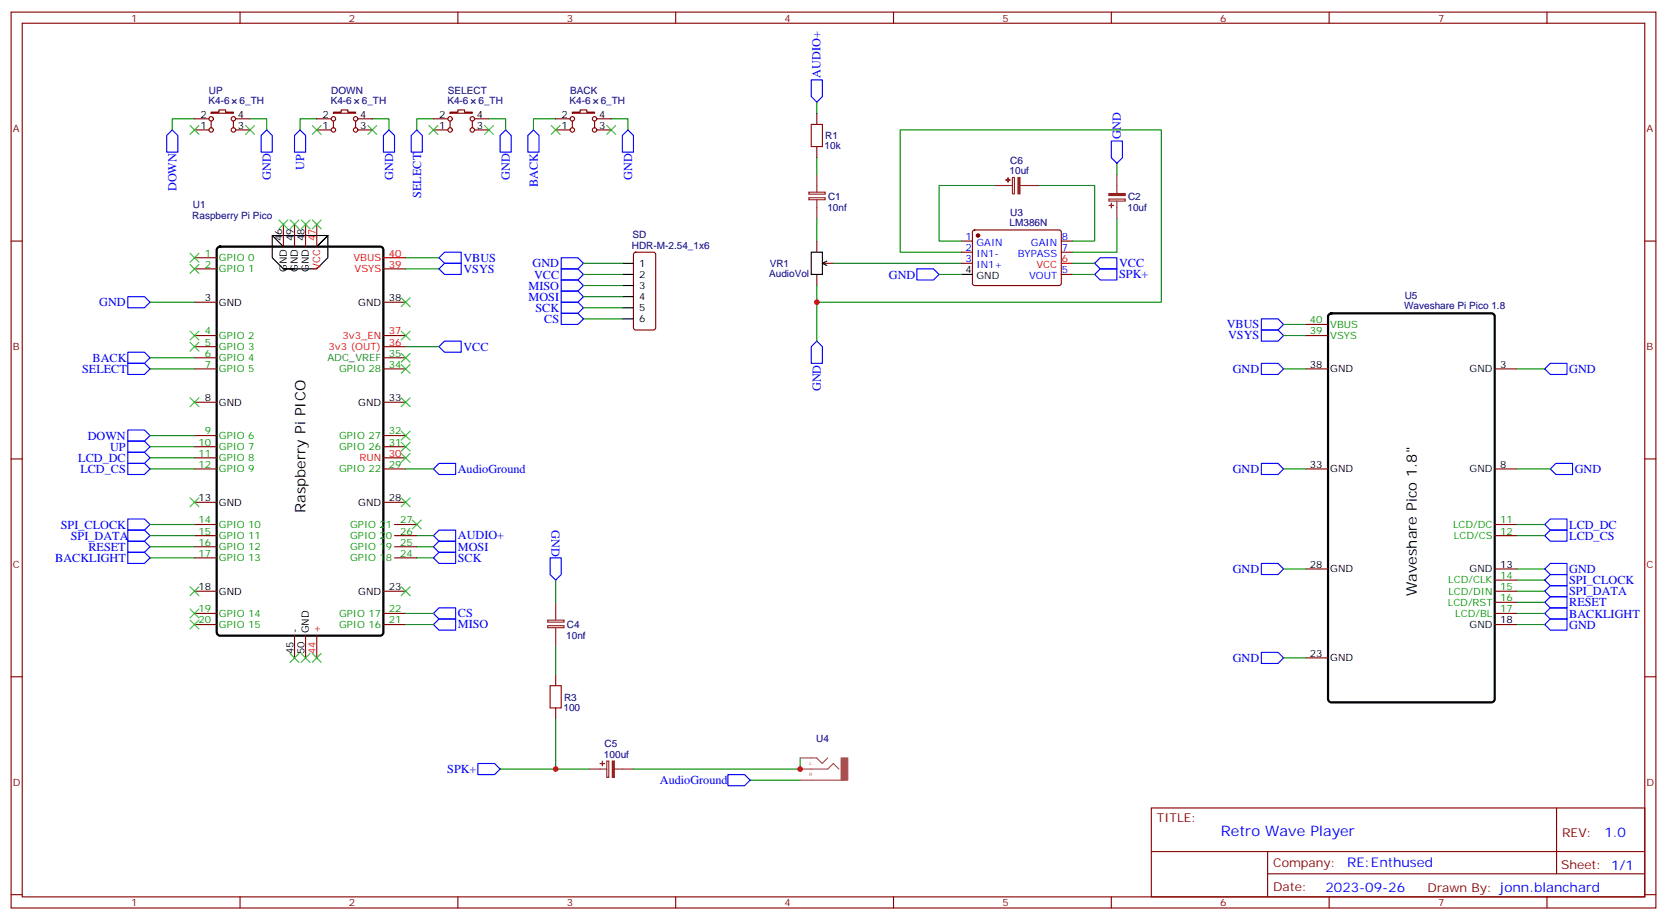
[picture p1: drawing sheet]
<svg xmlns="http://www.w3.org/2000/svg" width="529mm" height="292mm" viewBox="0 0 529 292" stroke-linecap="round" stroke-linejoin="round" font-family="sans-serif">
<g fill="none" stroke="#870000" stroke-width=".35">
<path d="M3.5 3.8h522.1v284.4h-522.1zM7.1 7.4h515v277.3h-515zM76.2 3.8v3.6M145.3 3.8v3.6M214.5 3.8v3.6M283.6 3.8v3.6M352.8 3.8v3.6M421.9 3.8v3.6M491.1 3.8v3.6M61.7 37.7h4.6M67 35.6h2.5v-.7h2.1v.7h2.5v.3h-7.1zM67 38.4v2.1"/>
<path d="M74.1 38.4v2.1M74.8 37.7h4.6M100.5 37.7h4.6M105.8 35.6h2.5v-.7h2.1v.7h2.5v.3h-7.1zM105.8 38.4v2.1M112.9 38.4v2.1M113.6 37.7h4.6M137.6 37.7h4.6M142.9 35.6h2.4v-.7h2.2v.7h2.4v.3h-7zM142.9 38.4v2.1M149.9 38.4v2.1M150.6 37.7h4.6"/>
<path d="M176.4 37.7h4.6M181.7 35.6h2.4v-.7h2.2v.7h2.4v.3h-7zM181.7 38.4v2.1M188.7 38.4v2.1M189.4 37.7h4.6M259.3 35.9v3.6M61.7 41.2h4.6M74.8 41.2h4.6M100.5 41.2h4.6M113.6 41.2h4.6M137.6 41.2h4.6M150.6 41.2h4.6"/>
<path d="M176.4 41.2h4.6M189.4 41.2h4.6M259.3 46.5v3.6M3.5 76.5h3.6M90 71.2v7.1M93.5 71.2v7.1M97 71.2v7.1M100.5 71.2v7.1M259.3 76.5v3.5M305.2 76.5h3.5M308.9 73.2l.5-.2h27.1l.4 .7-.1 16.5-.6 .4h-27.1l-.4-.7v-16.2zM336.9 76.5h3.5"/>
<path d="M522.1 76.5h3.5M61.7 81.8h7.1M61.7 85.3h7.1M61.7 95.9h7.1M121.7 85.3h7.1M121.7 95.9h7.1M201.3 80.3l.5-.3h5.6l.7 .5v23.5l-.4 .7h-5.9l-.7-.4v-23.5zM259.3 87.1v3.5M261.1 83.6h3.5M305.2 80h3.5M305.2 83.6h3.5M336.9 80h3.5"/>
<path d="M336.9 87.1h3.5M61.7 106.5h7.1M61.7 110h7.1M61.7 113.6h7.1M61.7 117.1h7.1M121.7 106.5h7.1M121.7 110h7.1M121.7 113.6h7.1M121.7 117.1h7.1M414.5 106.5h7.1M414.5 117.1h7.1M414.5 103h7.1"/>
<path d="M474.5 117.1h7M61.7 127.7h7.1M61.7 138.3h7.1M121.7 127.7h7.1M121.7 138.3h7.1M3.5 145.7h3.6M61.7 141.8h7.1M61.7 145.3h7.1M61.7 148.8h7.1M61.7 159.4h7.1M121.7 141.8h7.1M121.7 145.3h7.1"/>
<path d="M121.7 148.8h7.1M121.7 159.4h7.1M414.5 148.8h7.1M474.5 148.8h7M522.1 145.7h3.5M61.7 166.5h7.1M61.7 170h7.1M61.7 173.5h7.1M61.7 177.1h7.1M125.2 166.5h7.1M125.2 170h7.1M125.2 173.5h7.1"/>
<path d="M125.2 177.1h7.1M474.5 166.5h7M474.5 170h7M61.7 187.6h7.1M61.7 194.7h7.1M61.7 198.2h7.1M121.7 187.6h7.1M121.7 194.7h7.1M121.7 198.2h7.1M414.5 180.6h7.1M474.5 187.6h7M474.5 194.7h7"/>
<path d="M474.5 198.2h7M474.5 180.6h7M474.5 191.2h7M474.5 184.1h7M3.5 214.8h3.6M93.5 201.8v7M97 201.8v7M100.5 201.8v7M176.4 214.1v3.5M414.5 208.8h7.1M522.1 214.8h3.5M176.4 224.7v3.5"/>
<path d="M365.5 256.4h156.6v28.3h-156.6zM494.1 256.5v20.8M365.5 270.3h156.5M402.4 277.3h119.6M402.4 270.3v14.1M3.5 284h3.6M76.2 284.7v3.5M145.3 284.7v3.5M214.5 284.7v3.5M283.6 284.7v3.5M352.8 284.7v3.5M421.9 284.7v3.5"/>
<path d="M491.1 284.7v3.5M522.1 284h3.5"/>
<circle cx="67" cy="37.7" r=".71"/>
<circle cx="74.1" cy="37.7" r=".71"/>
<circle cx="105.8" cy="37.7" r=".71"/>
<circle cx="112.9" cy="37.7" r=".71"/>
<circle cx="142.9" cy="37.7" r=".71"/>
<circle cx="149.9" cy="37.7" r=".71"/>
<circle cx="181.7" cy="37.7" r=".71"/>
<circle cx="188.7" cy="37.7" r=".71"/>
<circle cx="67" cy="41.2" r=".71"/>
<circle cx="74.1" cy="41.2" r=".71"/>
<circle cx="105.8" cy="41.2" r=".71"/>
<circle cx="112.9" cy="41.2" r=".71"/>
<circle cx="142.9" cy="41.2" r=".71"/>
<circle cx="149.9" cy="41.2" r=".71"/>
<circle cx="181.7" cy="41.2" r=".71"/>
<circle cx="188.7" cy="41.2" r=".71"/>
</g>
<path d="M69 78.7l.8-.4h50.8l.7 .2 .4 .5v121.7l-.2 .6-.6 .4-51.1 .1-.6-.3-.4-.5v-121.7zM421.8 99.9l.8-.5h50.8l.7 .3 .3 .5 .1 121.7-.2 .6-.6 .4h-51.1l-.6-.2-.4-.5v-121.7z" fill="none" stroke="#000" stroke-width=".71"/>
<path d="M121.7 81.8h7.1M336.9 83.6h3.5" fill="none" stroke="#f00" stroke-width=".35"/>
<path d="M86.4 74.8l3.6 3.5h10.5l3.6-3.5-3.6 3.5M90 85.3h10.5l3.6-3.5v-7h-17.7v7l3.6 3.5h3.5M197.6 83.6h3.5M197.6 87.1h3.5M197.6 90.6h3.5M197.6 94.2h3.5M197.6 97.7h3.5M257.5 80h3.6v7.1h-3.6zM262.5 82.9l-1.4 .7 1.4 .7M305.2 87.1h3.5M197.6 101.2h3.5" fill="none" stroke="#000" stroke-width=".35"/>
<g fill="none" stroke="#00f" stroke-width=".35">
<path d="M257.5 25.4h3.6v5.3l-1.8 1.7-1.8-1.7zM54.7 41.2l1.7 1.8v5.3h-3.5v-5.3zM84.7 41.2l1.7 1.8v5.3h-3.5v-5.3zM95.2 41.2l1.8 1.8v5.3h-3.5v-5.3zM123.5 41.2l1.7 1.8v5.3h-3.5v-5.3zM132.3 41.2l1.8 1.8v5.3h-3.6v-5.3zM158.7 43l1.8-1.8 1.8 1.8v5.3h-3.6zM169.3 41.2l1.8 1.8v5.3h-3.5v-5.3zM199.3 41.2l1.8 1.8v5.3h-3.5v-5.3zM352.8 44.8h3.5v5.3l-1.8 1.7-1.7-1.7zM40.6 94.2h5.3l1.7 1.7-1.7 1.8h-5.3zM139.3 85.3l1.8-1.7h5.3v3.5h-5.3z"/>
<path d="M141.1 80h5.3v3.6h-5.3l-1.8-1.8zM178.2 81.8h5.2l1.8 1.8-1.8 1.7h-5.2zM178.2 85.3h5.2l1.8 1.8-1.8 1.8h-5.2zM178.2 88.9h5.2l1.8 1.7-1.8 1.8h-5.2zM178.2 92.4h5.2l1.8 1.8-1.8 1.7h-5.2zM178.2 95.9h5.2l1.8 1.8-1.8 1.7h-5.2zM178.2 99.4h5.2l1.8 1.8-1.8 1.8h-5.2zM291 85.3h5.3l1.8 1.8-1.8 1.8h-5.3zM347.5 87.1l1.7-1.8h5.3v3.6h-5.3zM349.2 81.8h5.3v3.5h-5.3l-1.7-1.7zM40.6 115.3h5.3l1.7 1.8-1.7 1.8h-5.3zM40.6 111.8h5.3l1.7 1.8-1.7 1.7h-5.3z"/>
<path d="M139.3 110l1.8-1.7h5.3v3.5h-5.3zM259.3 108.3l1.8 1.7v5.3h-3.6v-5.3zM400.4 115.3h5.3l1.8 1.8-1.8 1.8h-5.3zM400.4 101.2h5.3l1.8 1.8-1.8 1.7h-5.3zM400.4 104.7h5.3l1.8 1.8-1.8 1.8h-5.3zM492.1 115.3h5.3v3.6h-5.3l-1.7-1.8zM40.6 136.5h5.3l1.7 1.8-1.7 1.7h-5.3zM40.6 143.5h5.3l1.7 1.8-1.7 1.8h-5.3zM40.6 147.1h5.3l1.7 1.7-1.7 1.8h-5.3zM40.6 140h5.3l1.7 1.8-1.7 1.7h-5.3zM139.3 147.1h5.3v3.5h-5.3l-1.7-1.8zM400.4 147.1h5.3l1.8 1.7-1.8 1.8h-5.3z"/>
<path d="M493.9 147.1h5.3v3.5h-5.3l-1.8-1.8zM40.6 164.7h5.3l1.7 1.8-1.7 1.7h-5.3zM40.6 168.2h5.3l1.7 1.8-1.7 1.8h-5.3zM40.6 171.8h5.3l1.7 1.7-1.7 1.8h-5.3zM40.6 175.3h5.3l1.7 1.8-1.7 1.7h-5.3zM137.6 177.1l1.7-1.8h5.3v3.5h-5.3zM137.6 173.5l1.7-1.7h5.3v3.5h-5.3zM137.6 170l1.7-1.8h5.3v3.6h-5.3zM174.6 177.1h3.6v5.3l-1.8 1.7-1.8-1.7zM400.4 178.8h5.3l1.8 1.8-1.8 1.8h-5.3zM492.1 168.2h5.3v3.6h-5.3l-1.7-1.8zM492.1 164.7h5.3v3.5h-5.3l-1.7-1.7z"/>
<path d="M492.1 178.8h5.3v3.6h-5.3l-1.7-1.8zM137.6 194.7l1.7-1.8h5.3v3.6h-5.3zM139.3 196.5h5.3v3.5h-5.3l-1.7-1.8zM492.1 192.9h5.3v3.6h-5.3l-1.7-1.8zM492.1 189.4h5.3v3.5h-5.3l-1.7-1.7zM492.1 185.9h5.3v3.5h-5.3l-1.7-1.8zM492.1 182.4h5.3v3.5h-5.3l-1.7-1.8zM492.1 196.5h5.3v3.5h-5.3l-1.7-1.8zM400.4 207h5.3l1.8 1.8-1.8 1.8h-5.3zM151.7 242.3h5.3l1.7 1.8-1.7 1.8h-5.3zM231.1 245.9h5.3l1.7 1.7-1.7 1.8h-5.3z"/>
</g>
<g fill="none" stroke="#008700" stroke-width=".35">
<path d="M61.7 37.7h-7v3.5M79.4 37.7h5.3v3.5M100.5 37.7h-5.3v3.5M118.2 37.7h5.3v3.5M137.6 37.7h-5.3v3.5M155.2 37.7h5.3v3.5M176.4 37.7h-7.1v3.5M194 37.7h5.3v3.5M259.3 32.4v3.5M259.3 50.1v5.3M315.7 58.9h-17.6v17.6h7.1M329.8 58.9h17.7v17.6h-7.1"/>
<path d="M354.5 51.8v3.6M259.3 69.5v7M354.5 69.5v10.5h-14.1M47.6 95.9h14.1M128.8 85.3h10.5M128.8 81.8h10.5M185.2 83.6h12.4M185.2 87.1h12.4M185.2 90.6h12.4M185.2 94.2h12.4M185.2 97.7h12.4M259.3 95.9v12.4"/>
<path d="M264.6 83.6h40.6M298.1 87.1h7.1M305.2 80h-19.4v-38.8h82.9v54.7h-109.4v-5.3M340.4 83.6h7.1M340.4 87.1h7.1M47.6 117.1h14.1M47.6 113.6h14.1M128.8 110h10.5M185.2 101.2h12.4M407.5 117.1h7M407.5 103h7M407.5 106.5h7"/>
<path d="M481.5 117.1h8.9M47.6 138.3h14.1M47.6 145.3h14.1M47.6 148.8h14.1M47.6 141.8h14.1M128.8 148.8h8.8M407.5 148.8h7M481.5 148.8h10.6M47.6 166.5h14.1M47.6 170h14.1M47.6 173.5h14.1M47.6 177.1h14.1"/>
<path d="M132.3 170h5.3M132.3 173.5h5.3M132.3 177.1h5.3M481.5 166.5h8.9M481.5 170h8.9M128.8 194.7h8.8M128.8 198.2h8.8M176.4 184.1v7.1M407.5 180.6h7M481.5 194.7h8.9M481.5 198.2h8.9M481.5 180.6h8.9"/>
<path d="M481.5 184.1h8.9M481.5 187.6h8.9M481.5 191.2h8.9M176.4 205.3v8.8M407.5 208.8h7M176.4 228.2v15.9M158.7 244.1h28.3M238.1 247.6h15.9M254 240.6v3.5h-52.9"/>
</g>
<circle cx="310.4" cy="74.8" r=".53" fill="#870000" stroke="#870000" stroke-width=".35"/>
<g fill="none" stroke="#8c2424" stroke-width=".35">
<path d="M259.3 55.4v5.6M315.7 58.9h5.7M321.4 56.3h.6v5.2h-.6zM323.8 58.9h6M354.5 55.4v5.9M256.8 62.8h5.1v.6h-5.1zM256.8 61h5.1v.6h-5.1zM259.3 63.5v6M352 63.2h5.2v.6h-5.2zM354.5 63.8v5.7M173.8 198.6h5.2v.6h-5.2zM173.8 196.8h5.2v.6h-5.2z"/>
<path d="M176.4 191.2v5.6M176.4 199.3v6M187 244.1h5.6M192.6 241.5h.7v5.2h-.7zM195.1 244.1h6"/>
</g>
<g fill="#8c2424" stroke="#8c2424" stroke-width=".35">
<path d="M194.4 241.5h.6v5.2h-.6z"/>
<path d="M191.2 241.6v1.4z"/>
<path d="M190.5 242.3l1.4 .1z"/>
<path d="M323.1 56.3h.7v5.2h-.7z"/>
<path d="M320 56.4v1.4z"/>
<path d="M319.3 57.1h1.4z"/>
<path d="M352 61.4h5.2v.7h-5.2z"/>
<path d="M352.1 65.2h1.4z"/>
<path d="M352.8 64.5v1.4z"/>
</g>
<path d="M257.5 39.5h3.6v7h-3.6zM174.6 217.6h3.6v7.1h-3.6z" fill="none" stroke="#a10000" stroke-width=".35"/>
<g fill="none" stroke="#3c3" stroke-width=".35">
<path d="M60.3 39.8l2.8 2.9M63.1 39.8l-2.8 2.9M78 39.8l2.8 2.9M80.8 39.8l-2.8 2.9M99.1 39.8l2.9 2.9M102 39.8l-2.9 2.9M116.8 39.8l2.8 2.9M119.6 39.8l-2.8 2.9M136.2 39.8l2.8 2.9M139 39.8l-2.8 2.9M153.8 39.8l2.8 2.9M156.6 39.8l-2.8 2.9"/>
<path d="M175 39.8l2.8 2.9M177.8 39.8l-2.8 2.9M192.6 39.8l2.8 2.9M195.4 39.8l-2.8 2.9M88.5 69.8l2.9 2.8M91.4 69.8l-2.9 2.8M92.1 69.8l2.8 2.8M94.9 69.8l-2.8 2.8M95.6 69.8l2.8 2.8M98.4 69.8l-2.8 2.8M99.1 69.8l2.9 2.8M102 69.8l-2.9 2.8"/>
<path d="M60.3 83.9l2.8 2.8M60.3 80.4l2.8 2.8M63.1 83.9l-2.8 2.8M63.1 80.4l-2.8 2.8M127.4 94.5l2.8 2.8M130.2 94.5l-2.8 2.8M60.3 108.6l2.8 2.8M60.3 105.1l2.8 2.8M63.1 108.6l-2.8 2.8M63.1 105.1l-2.8 2.8M127.4 105.1l2.8 2.8M127.4 112.1l2.8 2.9"/>
<path d="M127.4 115.7l2.8 2.8M130.2 105.1l-2.8 2.8M130.2 112.1l-2.8 2.9M130.2 115.7l-2.8 2.8M60.3 126.3l2.8 2.8M63.1 126.3l-2.8 2.8M127.4 126.3l2.8 2.8M127.4 136.8l2.8 2.9M130.2 126.3l-2.8 2.8M130.2 136.8l-2.8 2.9M60.3 158l2.8 2.8M63.1 158l-2.8 2.8"/>
<path d="M127.4 140.4l2.8 2.8M127.4 143.9l2.8 2.8M127.4 158l2.8 2.8M130.2 140.4l-2.8 2.8M130.2 143.9l-2.8 2.8M130.2 158l-2.8 2.8M130.9 165.1l2.8 2.8M133.7 165.1l-2.8 2.8M60.3 193.3l2.8 2.8M60.3 186.2l2.8 2.9M60.3 196.8l2.8 2.8M63.1 193.3l-2.8 2.8"/>
<path d="M63.1 186.2l-2.8 2.9M63.1 196.8l-2.8 2.8M127.4 186.2l2.8 2.9M130.2 186.2l-2.8 2.9M92.1 207.4l2.8 2.8M94.9 207.4l-2.8 2.8M95.6 207.4l2.8 2.8M98.4 207.4l-2.8 2.8M99.1 207.4l2.9 2.8M102 207.4l-2.9 2.8"/>
</g>
<path d="M254 240.6h5.2l1.8 1.7 1.8-1.7M254 244.1h8.8l1.7-1.8 1.8 1.8M254 247.6h14.1" fill="none" stroke="#a64a4a" stroke-width=".35"/>
<path d="M267 240.6h2.1v7h-2.1z" fill="#a64a4a" stroke="#a64a4a" stroke-width=".32"/>
<g fill="#c00">
<circle cx="176.4" cy="244.1" r=".88"/>
<circle cx="259.3" cy="95.9" r=".88"/>
<circle cx="254" cy="244.1" r=".88"/>
</g>
<g font-size="4.6">
<text x="97" y="162.7" transform="rotate(-90 97 162.7)">Raspberry Pi PICO</text>
<text x="449.8" y="189.2" transform="rotate(-90 449.8 189.2)">Waveshare Pico 1.8&quot;</text>
</g>
<text font-size="4.6" fill="#00f" x="387.6" y="265.5">Retro Wave Player</text>
<g font-size="4.2" fill="#00f">
<text x="509.3" y="265.7">1.0</text>
<text x="427.7" y="275.3">RE:Enthused</text>
<text x="420.7" y="283.1">2023-09-26</text>
</g>
<g font-size="3.9" fill="#00f">
<text x="260.5" y="24.7" transform="rotate(-90 260.5 24.7)">AUDIO+</text>
<text x="355.8" y="44.1" transform="rotate(-90 355.8 44.1)">GND</text>
<text x="96.6" y="53.8" transform="rotate(-90 96.6 53.8)">UP</text>
<text x="86" y="57.2" transform="rotate(-90 86 57.2)">GND</text>
<text x="124.8" y="57.2" transform="rotate(-90 124.8 57.2)">GND</text>
<text x="161.8" y="57.2" transform="rotate(-90 161.8 57.2)">GND</text>
<text x="170.7" y="59.5" transform="rotate(-90 170.7 59.5)">BACK</text>
<text x="200.6" y="57.2" transform="rotate(-90 200.6 57.2)">GND</text>
<text x="56" y="60.7" transform="rotate(-90 56 60.7)">DOWN</text>
<text x="133.6" y="62.8" transform="rotate(-90 133.6 62.8)">SELECT</text>
<text x="147.1" y="83">VBUS</text>
<text x="147.1" y="86.6">VSYS</text>
<text x="169.1" y="84.9">GND</text>
<text x="169.5" y="88.4">VCC</text>
<text x="282.2" y="88.4">GND</text>
<text x="355.2" y="88.3">SPK+</text>
<text x="355.3" y="84.8">VCC</text>
<text x="167.8" y="92">MISO</text>
<text x="167.8" y="95.5">MOSI</text>
<text x="31.5" y="97.2">GND</text>
<text x="170" y="99">SCK</text>
<text x="172.8" y="102.5">CS</text>
<text x="389.4" y="104.2">VBUS</text>
<text x="389.8" y="107.7">VSYS</text>
<text x="147.1" y="111.3">VCC</text>
<text x="26.1" y="118.4">SELECT</text>
<text x="29.4" y="114.9">BACK</text>
<text x="391.3" y="118.3">GND</text>
<text x="498.1" y="118.4">GND</text>
<text x="260.6" y="124.2" transform="rotate(-90 260.6 124.2)">GND</text>
<text x="27.8" y="139.6">DOWN</text>
<text x="34.9" y="143.1">UP</text>
<text x="24.8" y="146.6">LCD_DC</text>
<text x="25.5" y="150.2">LCD_CS</text>
<text x="145.3" y="150.2">AudioGround</text>
<text x="391.3" y="150.1">GND</text>
<text x="499.9" y="150.2">GND</text>
<text x="19.3" y="167.8">SPI_CLOCK</text>
<text x="498.1" y="167.8">LCD_DC</text>
<text x="22.5" y="171.3">SPI_DATA</text>
<text x="145.3" y="171.2">AUDIO+</text>
<text x="175.1" y="168.2" transform="rotate(90 175.1 168.2)">GND</text>
<text x="498.1" y="171.3">LCD_CS</text>
<text x="17.6" y="178.4">BACKLIGHT</text>
<text x="28.1" y="174.9">RESET</text>
<text x="145.3" y="178.3">SCK</text>
<text x="145.3" y="174.8">MOSI</text>
<text x="391.3" y="181.8">GND</text>
<text x="498.1" y="185.4">SPI_CLOCK</text>
<text x="498.1" y="181.9">GND</text>
<text x="498.1" y="189">SPI_DATA</text>
<text x="145.3" y="195.9">CS</text>
<text x="498.1" y="196">BACKLIGHT</text>
<text x="498.1" y="192.5">RESET</text>
<text x="145.3" y="199.4">MISO</text>
<text x="498.1" y="199.5">GND</text>
<text x="391.3" y="210">GND</text>
<text x="142" y="245.4">SPK+</text>
<text x="209.5" y="248.9">AudioGround</text>
</g>
<g font-size="3.9" fill="#800">
<text x="367.2" y="261">TITLE:</text>
<text x="495.9" y="265.7">REV:</text>
<text x="404.1" y="275.2">Company:</text>
<text x="495.5" y="275.8">Sheet: 1/1</text>
<text x="404.1" y="282.9">Date:</text>
<text x="453.2" y="283">Drawn By: jonn.blanchard</text>
</g>
<g font-size="3.2" fill="#800">
<text x="41.6" y="6.8">1</text>
<text x="110.8" y="6.8">2</text>
<text x="179.9" y="6.8">3</text>
<text x="249.1" y="6.8">4</text>
<text x="318.2" y="6.8">5</text>
<text x="387.3" y="6.8">6</text>
<text x="456.5" y="6.8">7</text>
<text x="4.1" y="41.9">A</text>
<text x="522.6" y="41.9">A</text>
<text x="4.1" y="111.1">B</text>
<text x="522.6" y="111.1">B</text>
<text x="4.1" y="180.2">C</text>
<text x="522.6" y="180.2">C</text>
<text x="4.1" y="249.4">D</text>
<text x="522.6" y="249.4">D</text>
<text x="41.6" y="287.7">1</text>
<text x="110.8" y="287.7">2</text>
<text x="179.9" y="287.7">3</text>
<text x="249.1" y="287.7">4</text>
<text x="318.2" y="287.7">5</text>
<text x="387.3" y="287.7">6</text>
<text x="456.5" y="287.7">7</text>
</g>
<g font-size="3.2" fill="#000080">
<text x="66.3" y="29.8">UP</text>
<text x="105.1" y="29.8">DOWN</text>
<text x="142.2" y="29.8">SELECT</text>
<text x="181" y="29.8">BACK</text>
<text x="66.2" y="32.9">K4-6</text>
<text x="76" y="32.9">6_TH</text>
<text x="105" y="32.9">K4-6</text>
<text x="114.9" y="32.9">6_TH</text>
<text x="142" y="32.9">K4-6</text>
<text x="151.9" y="32.9">6_TH</text>
<text x="180.8" y="32.9">K4-6</text>
<text x="190.7" y="32.9">6_TH</text>
<text x="261.8" y="47.4">10k</text>
<text x="262" y="44.2">R1</text>
<text x="320.7" y="52">C6</text>
<text x="320.5" y="55.3">10uf</text>
<text x="262.8" y="63.6">C1</text>
<text x="358.1" y="63.6">C2</text>
<text x="61" y="69.5">Raspberry Pi Pico</text>
<text x="61.2" y="66.2">U1</text>
<text x="262.6" y="66.8">10nf</text>
<text x="320.5" y="71.8">LM386N</text>
<text x="320.7" y="68.5">U3</text>
<text x="357.9" y="66.8">10uf</text>
<text x="200.8" y="75.7">SD</text>
<text x="200.6" y="79">HDR-M-2.54_1x6</text>
<text x="244.1" y="88">AudioVol</text>
<text x="244.3" y="84.7">VR1</text>
<text x="445.9" y="94.8">U5</text>
<text x="445.7" y="98.1">Waveshare Pi Pico 1.8</text>
<text x="179.7" y="202.7">10nf</text>
<text x="179.9" y="199.4">C4</text>
<text x="178.9" y="225.6">100</text>
<text x="179.1" y="222.3">R3</text>
<text x="191.9" y="237.2">C5</text>
<text x="259.1" y="235.6">U4</text>
<text x="191.7" y="240.5">100uf</text>
</g>
<g font-size="3.2">
<text x="63.6" y="40.9">1</text>
<text x="63.6" y="37.4">2</text>
<text x="75.5" y="40.9">3</text>
<text x="75.5" y="37.4">4</text>
<text x="102.4" y="40.9">1</text>
<text x="102.4" y="37.4">2</text>
<text x="114.3" y="40.9">3</text>
<text x="114.3" y="37.4">4</text>
<text x="139.4" y="40.9">1</text>
<text x="139.4" y="37.4">2</text>
<text x="151.3" y="40.9">3</text>
<text x="151.3" y="37.4">4</text>
<text x="178.3" y="40.9">1</text>
<text x="178.3" y="37.4">2</text>
<text x="190.1" y="40.9">3</text>
<text x="190.1" y="37.4">4</text>
<text x="89.6" y="76.5" transform="rotate(-90 89.6 76.5)">46</text>
<text x="93.1" y="76.5" transform="rotate(-90 93.1 76.5)">49</text>
<text x="96.7" y="76.5" transform="rotate(-90 96.7 76.5)">48</text>
<text x="91" y="86.3" transform="rotate(-90 91 86.3)">GND</text>
<text x="94.5" y="86.3" transform="rotate(-90 94.5 86.3)">GND</text>
<text x="98.1" y="86.3" transform="rotate(-90 98.1 86.3)">GND</text>
<text x="202.8" y="84.6">1</text>
<text x="202.8" y="88.2">2</text>
<text x="306.5" y="86.7">4</text>
<text x="310" y="88.5">GND</text>
<text x="65" y="95.6">3</text>
<text x="123.5" y="95.6">38</text>
<text x="202.8" y="91.7">3</text>
<text x="202.8" y="95.2">4</text>
<text x="69.5" y="97">GND</text>
<text x="113.7" y="97">GND</text>
<text x="202.8" y="98.7">5</text>
<text x="202.8" y="102.3">6</text>
<text x="415.8" y="116.7">38</text>
<text x="422.3" y="118.1">GND</text>
<text x="466.5" y="118.1">GND</text>
<text x="476.2" y="116.7">3</text>
<text x="65" y="127.3">8</text>
<text x="69.5" y="128.7">GND</text>
<text x="113.7" y="128.7">GND</text>
<text x="123.5" y="127.3">33</text>
<text x="415.8" y="148.5">33</text>
<text x="422.3" y="149.9">GND</text>
<text x="466.5" y="149.9">GND</text>
<text x="476.2" y="148.5">8</text>
<text x="63" y="159.1">13</text>
<text x="69.5" y="160.5">GND</text>
<text x="113.7" y="160.5">GND</text>
<text x="123.5" y="159.1">28</text>
<text x="415.8" y="180.2">28</text>
<text x="422.3" y="181.6">GND</text>
<text x="466.5" y="181.6">GND</text>
<text x="476.2" y="180.2">13</text>
<text x="63" y="187.3">18</text>
<text x="69.5" y="188.7">GND</text>
<text x="113.7" y="188.7">GND</text>
<text x="123.5" y="187.3">23</text>
<text x="476.2" y="197.9">18</text>
<text x="94.5" y="201" transform="rotate(-90 94.5 201)">-</text>
<text x="98.1" y="201" transform="rotate(-90 98.1 201)">GND</text>
<text x="466.5" y="199.3">GND</text>
<text x="93.1" y="207.5" transform="rotate(-90 93.1 207.5)">45</text>
<text x="96.7" y="207.5" transform="rotate(-90 96.7 207.5)">50</text>
<text x="415.8" y="208.5">23</text>
<text x="422.3" y="209.9">GND</text>
</g>
<g font-size="3.2" fill="#f00">
<text x="100.2" y="76.5" transform="rotate(-90 100.2 76.5)">47</text>
<text x="112.2" y="82.9">VBUS</text>
<text x="123.5" y="81.5">40</text>
<text x="337.1" y="83.2">6</text>
<text x="101.6" y="85.6" transform="rotate(-90 101.6 85.6)">VCC</text>
<text x="112.5" y="86.4">VSYS</text>
<text x="123.5" y="85">39</text>
<text x="329" y="85">VCC</text>
<text x="108.7" y="107.6">3v3_EN</text>
<text x="123.5" y="106.2">37</text>
<text x="104.3" y="111.1">3v3 (OUT)</text>
<text x="123.5" y="109.7">36</text>
<text x="114.1" y="146.4">RUN</text>
<text x="123.5" y="145">30</text>
<text x="101.6" y="201" transform="rotate(-90 101.6 201)">+</text>
<text x="100.2" y="207.5" transform="rotate(-90 100.2 207.5)">44</text>
</g>
<g font-size="3.2" fill="#00f">
<text x="306.5" y="76.2">1</text>
<text x="310" y="77.9">GAIN</text>
<text x="327.3" y="77.9">GAIN</text>
<text x="337.1" y="76.2">8</text>
<text x="306.5" y="79.7">2</text>
<text x="306.5" y="83.2">3</text>
<text x="310" y="81.5">IN1-</text>
<text x="323" y="81.5">BYPASS</text>
<text x="337.1" y="79.7">7</text>
<text x="310" y="85">IN1+</text>
<text x="326.7" y="88.5">VOUT</text>
<text x="337.1" y="86.7">5</text>
</g>
<g font-size="3.2" fill="#090">
<text x="65" y="81.5">1</text>
<text x="69.5" y="82.9">GPIO 0</text>
<text x="65" y="85">2</text>
<text x="69.5" y="86.4">GPIO 1</text>
<text x="65" y="106.2">4</text>
<text x="69.5" y="107.6">GPIO 2</text>
<text x="415.8" y="102.6">40</text>
<text x="415.8" y="106.2">39</text>
<text x="422.3" y="104">VBUS</text>
<text x="422.3" y="107.6">VSYS</text>
<text x="65" y="109.7">5</text>
<text x="65" y="113.2">6</text>
<text x="69.5" y="111.1">GPIO 3</text>
<text x="65" y="116.7">7</text>
<text x="69.5" y="114.6">GPIO 4</text>
<text x="69.5" y="118.1">GPIO 5</text>
<text x="107.7" y="118.1">GPIO 28</text>
<text x="123.5" y="116.7">34</text>
<text x="65" y="137.9">9</text>
<text x="123.5" y="137.9">32</text>
<text x="63" y="141.4">10</text>
<text x="69.5" y="139.3">GPIO 6</text>
<text x="69.5" y="142.8">GPIO 7</text>
<text x="107.7" y="142.8">GPIO 26</text>
<text x="107.7" y="139.3">GPIO 27</text>
<text x="123.5" y="141.4">31</text>
<text x="63" y="145">11</text>
<text x="63" y="148.5">12</text>
<text x="69.5" y="146.4">GPIO 8</text>
<text x="69.5" y="149.9">GPIO 9</text>
<text x="107.7" y="149.9">GPIO 22</text>
<text x="123.5" y="148.5">29</text>
<text x="63" y="166.1">14</text>
<text x="69.5" y="167.5">GPIO 10</text>
<text x="111.2" y="167.5">GPIO 21</text>
<text x="127" y="166.1">27</text>
<text x="461.3" y="167.5">LCD/DC</text>
<text x="476.2" y="166.1">11</text>
<text x="63" y="169.7">15</text>
<text x="63" y="173.2">16</text>
<text x="69.5" y="171.1">GPIO 11</text>
<text x="111.2" y="171.1">GPIO 20</text>
<text x="127" y="173.2">25</text>
<text x="127" y="169.7">26</text>
<text x="461.5" y="171.1">LCD/CS</text>
<text x="476.2" y="169.7">12</text>
<text x="63" y="176.7">17</text>
<text x="69.5" y="174.6">GPIO 12</text>
<text x="69.5" y="178.1">GPIO 13</text>
<text x="111.2" y="178.1">GPIO 18</text>
<text x="111.2" y="174.6">GPIO 19</text>
<text x="127" y="176.7">24</text>
<text x="459.7" y="185.2">LCD/CLK</text>
<text x="476.2" y="183.8">14</text>
<text x="459.8" y="188.7">LCD/DIN</text>
<text x="476.2" y="190.8">16</text>
<text x="476.2" y="187.3">15</text>
<text x="63" y="194.3">19</text>
<text x="63" y="197.9">20</text>
<text x="69.5" y="195.8">GPIO 14</text>
<text x="107.7" y="195.8">GPIO 17</text>
<text x="123.5" y="197.9">21</text>
<text x="123.5" y="194.3">22</text>
<text x="459.6" y="192.2">LCD/RST</text>
<text x="462" y="195.8">LCD/BL</text>
<text x="476.2" y="194.3">17</text>
<text x="69.5" y="199.3">GPIO 15</text>
<text x="107.7" y="199.3">GPIO 16</text>
</g>
<g font-size="3.2" fill="#063">
<text x="123.5" y="113.2">35</text>
<text x="104" y="114.6">ADC_VREF</text>
</g>
<g font-size="1.4" fill="#a54b4b">
<text x="257" y="242.8">L</text>
<text x="256.8" y="246.4">R</text>
</g>
</svg>
